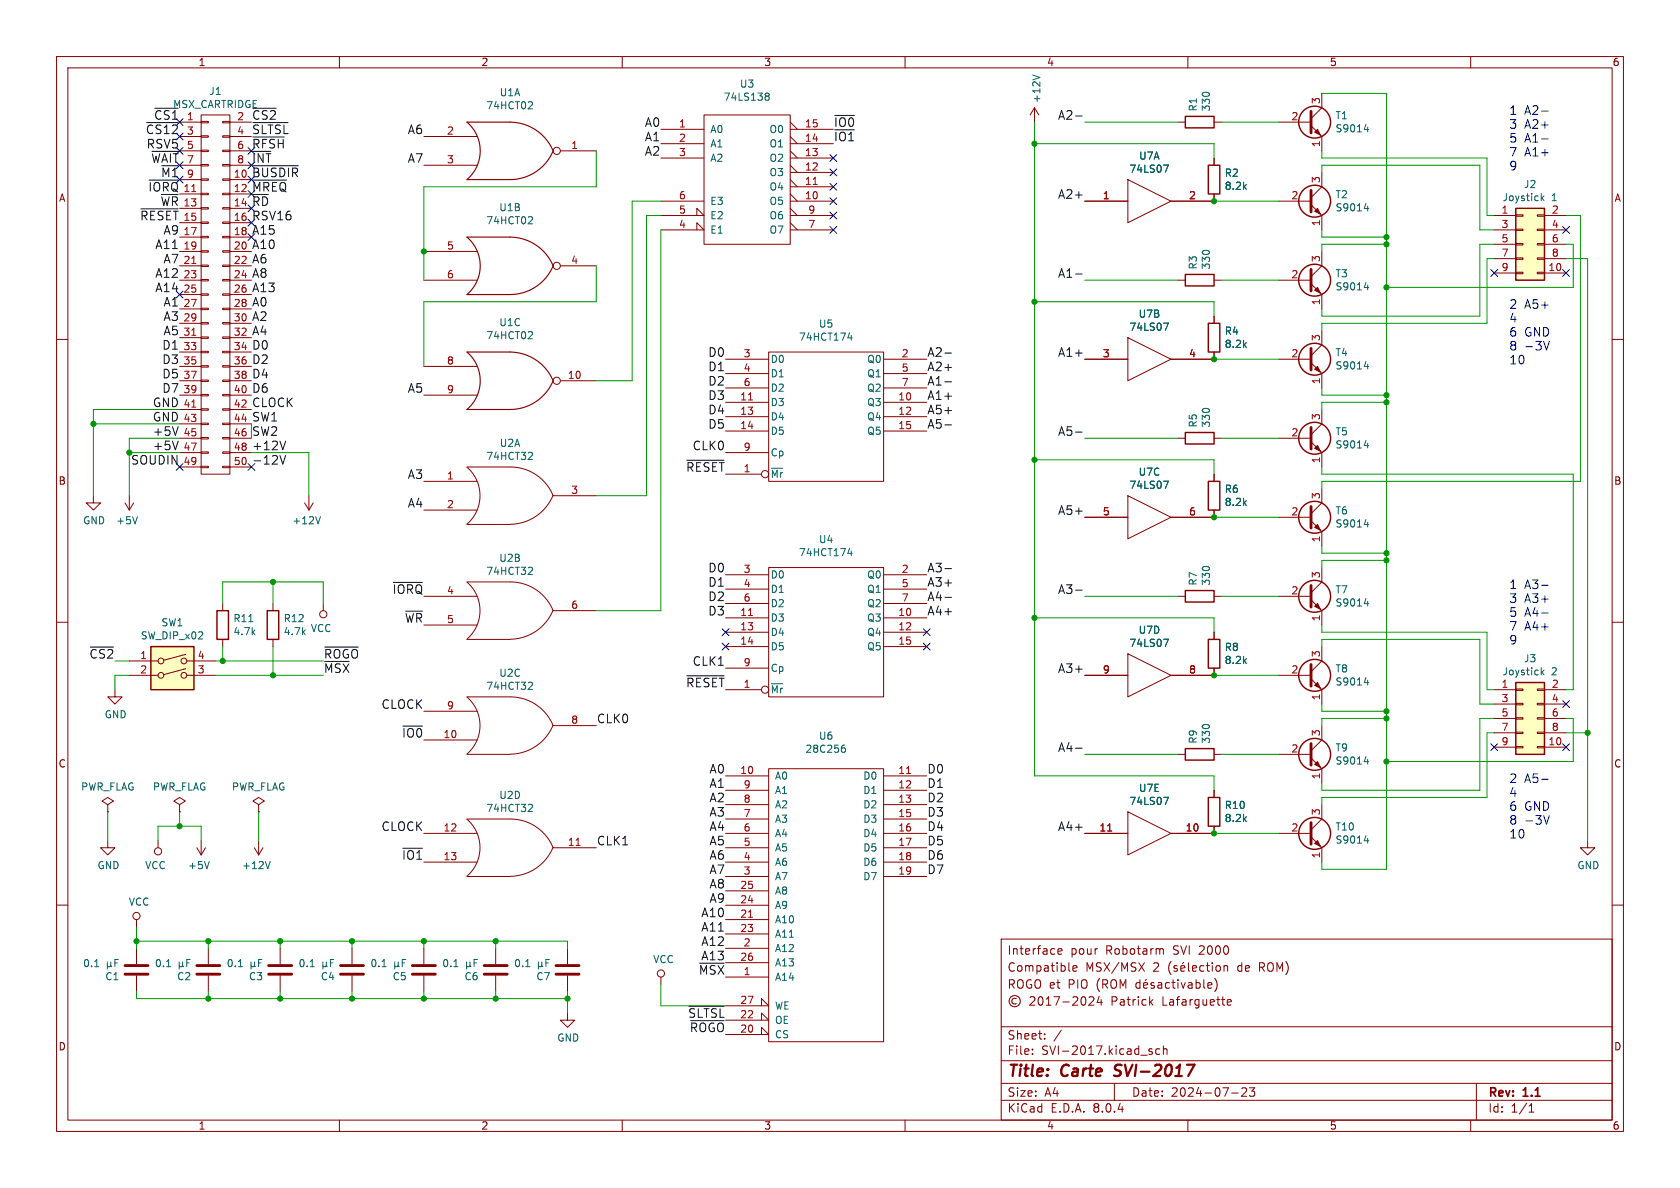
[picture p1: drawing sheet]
<svg xmlns="http://www.w3.org/2000/svg" width="297mm" height="210mm" viewBox="0 0 297 210" stroke-linecap="round" stroke-linejoin="round" font-family="sans-serif">
<g fill="none" stroke="#840000" stroke-width=".18">
<path d="M10 10h277v190h-277zM12 12h273v186h-273zM60 10v2M110 10v2M160 10v2M182.9 19.1l-.8 1.2M182.9 19.1v2.5M182.9 19.1l.7 1.2M210 10v2M233.7 16.5v2.6l-1.9 1.9M260 10v2M226.1 35.6h5.7"/>
<path d="M226.1 21.6h5.7M231.8 36.2l1.9 1.9v2.5M231.8 22.2l1.9 1.9v2.6M233.7 30.5v2.5l-1.9 1.9M10 60h2M214.6 55.9v1.3M285 60h2M74.9 64.8h9.4M74.9 69.9h9.4M99.1 67.3h6.3M214.6 62.2v1.3M10 110h2"/>
<path d="M39.4 106.7v1.3M39.4 113v1.3M48.3 106.7v1.3M48.3 113v1.3M57.1 106.7v1.3M214.6 111.8v1.2M214.6 118.1v1.3M285 110h2M226.1 133.4h5.7M231.8 134l1.9 1.9v2.5M233.7 128.3v2.5l-1.9 1.9M10 160h2"/>
<path d="M19 142.2l1.1-.6-1.1-.6-1 .6 1 .6v1.3M19 143.5h.1M19 148.6v1.3h1.3l-1.3 1.2-1.2-1.2h1.2M34.8 149.9l.8 1.2M35.6 148.6v2.5M36.3 149.9l-.7 1.2M45 149.9l.7 1.2M45.7 142.2l1-.6-1-.6-1 .6 1 .6v1.3M45.7 143.5h.1M45.7 148.6v2.5M46.5 149.9l-.8 1.2M226.1 147.3h5.7"/>
<path d="M231.8 148l1.9 1.9v2.5M233.7 142.2v2.6l-1.9 1.9M280.7 148.6v1.3h1.2l-1.2 1.2-1.3-1.2h1.3M285 160h2M62.2 167.6v2.8M62.2 172.5v2.8M74.9 167.6v2.8M74.9 172.5v2.8M87.6 167.6v2.8M87.6 172.5v2.8M100.3 179.1v1.2h1.3l-1.3 1.3-1.2-1.3h1.2M100.3 167.6v2.8"/>
<path d="M100.3 172.5v2.8M116.8 172.7v1.3M177 166h108v32h-108zM179.7 176.6a.52 .52 0 0 0-.8 .4 .52 .52 0 0 0 .8 .4M182.1 176.3l.6-.1 .2 .1 .1 .3-1 1.1h1M183.7 176.3l.2-.1a.81 .81 0 0 1 .6 .6 .81 .81 0 0 1-.3 .8l-.2 .1a.81 .81 0 0 1-.3-1.4zM185 177.7h.8M185 176.6l.4-.4v1.5M186.3 176.2h1l-.6 1.5M187 168.2l.7-.1v-.3l-.5-.1-.2 .2 .1 .7h.6M187.9 177.1h1.1M189.7 171.2l.7-.1-.1-.3-.4-.1-.2 .2v.7h.6"/>
<path d="M189.7 176.3l.5-.1 .3 .1v.3l-.9 1.1h.9M191.2 176.3l.3-.1a.81 .81 0 0 1 .5 .6 .81 .81 0 0 1-.3 .8l-.1 .1a.81 .81 0 0 1-.4-1.4zM192.5 176.3l.6-.1 .2 .1 .1 .3-.9 1.1h.9M194.3 176.1l-.3 1.1h.9M194.7 176.7v1M201.3 170.2l1 1.5M201.5 173.2v1.5M201.5 173.8l-.4-.1-.3 .3v.4l.2 .2h.5M202.2 174.2l.7-.1-.1-.3-.4-.1-.2 .2v.7h.6M202.3 170.2l-1 1.5M202.7 173.1l-.2 .2M203.4 177.1l.4 .6"/>
<path d="M203.8 176.7l-.6 .6M204 173.8l-.3-.1-.2 .2v.2l.5 .2v.3h-.5M204.7 173.8h.6l.1 .9M205.2 167.7l.4 .1 .1 .1v.8M205.4 174.1h-.5a.29 .29 0 0 0-.2 .3 .29 .29 0 0 0 .2 .3l.5-.1M206.7 173.8l-.4-.1-.3 .3v.4l.2 .2h.5M207 170a1.72 1.72 0 0 0 0 2.3M207.2 173.7h.5M207.4 173.2v1.3l.3 .2M208.1 170.8l-.4-.1-.2 .2 .1 .2 .5 .2v.3h-.6M208.2 173.2v.1M208.2 173.7v1"/>
<path d="M208.7 171.2l.8-.1-.1-.3-.4-.1-.3 .2 .1 .7h.6M208.8 173.7l.4 1 .3-1M209.2 170.1l-.2 .2M210.1 173.8h.6v.9M210.1 170.2v1.3l.2 .2M210.7 174.1h-.5a.29 .29 0 0 0-.2 .3 .29 .29 0 0 0 .2 .3l.5-.1M210.8 171.2l.7-.1v-.3l-.5-.1-.2 .2 .1 .7h.6M211.5 173.8l.4-.1 .3 .3v.4l-.2 .2h-.5M211.5 173.2v1.5M212.8 173.2v1.3l.2 .2M212.8 170.8l-.4-.1-.3 .3v.4l.1 .2h.6M213.2 170.7h.6"/>
<path d="M213.5 170.2v1.3l.3 .2M213.5 174.2l.7-.1v-.3l-.5-.1-.2 .2 .1 .7h.6M214.3 170.2v.1M214.3 170.7v1M214.7 173a1.72 1.72 0 0 1 0 2.3M215 170.8l.2-.1 .5 .1v.6l-.1 .2-.4 .1-.2-.1zM216.4 170.8l.2-.1 .4 .1v.9M216.4 170.7v1M217 177.2l.7-.1-.1-.3-.4-.1-.2 .2v.7h.6M222.7 171l.7-.1 .1-.2v-.4l-.3-.1h-.5v1.5M223 171l.5 .7M224.2 170.4a.5 .5 0 0 1 .5-.2 .5 .5 0 0 1 .4 .5v.5a.5 .5 0 0 1-.5 .5 .5 .5 0 0 1-.5-.5z"/>
<path d="M225.7 171.7v-1.5l.5 1.1 .5-1.1v1.5M227.3 170a1.72 1.72 0 0 1 0 2.3M60 198v2M110 198v2M160 198v2M177 194.5h108M177 191.5h108M177 187.5h108M177 181.5h108M182.5 186.3v.1M182.5 185.5v.1M184.7 183.6v.1"/>
<path d="M184.7 182.8v.1M187.6 182.1l-1.3 2M197 191.5v3M203.2 185.8l.5 .2v.1v.2l-.5 .1M203.2 185.5h.5M205 185.5l-.4-.1-.3 .3v.4l.2 .2h.5M205.7 185.5l.2-.1 .3 .1 .1 .9M205.7 184.9v1.5M210 198v2M217.7 193.2h1.2M219.5 192.4l.6-.1 .2 .1 .1 .3-.9 1.1h.9M220.9 192.3h.9l-.5 .6 .4 .1v.7l-.2 .1h-.4l-.2-.1"/>
<path d="M260 198v2M261 191.5v6.5M270.3 196.6h.9M270.3 195.5l.4-.4v1.5"/>
<circle cx="98.4" cy="67.3" r=".63"/>
<circle cx="57.1" cy="108.6" r=".63"/>
<circle cx="116.8" cy="172.1" r=".63"/>
<circle cx="179.4" cy="177" r="1"/>
</g>
<path d="M196.9 190.1l.3 .1M197.2 188.4l-.1 .4 .1 .2M209.8 188.2h1.4l-1.1 2" fill="none" stroke="#840000" stroke-width=".4"/>
<path d="M82.5 62.2h7.7a8.3 8.3 0 0 1 7.6 5.1 8.3 8.3 0 0 1-7.6 5.1h-7.7a6.7 6.7 0 0 0 0-10.2z" fill="none" stroke="#840000" stroke-width=".2"/>
<g fill="none" stroke="#006464" stroke-width=".18">
<path d="M182.6 13.3l1.2 .4M241.2 36.9h.8M241.2 22.9h.8M241.8 22.5v.8M241.8 36.4v.9M93.9 58.6l.2 .3v.3l-.8 .7h.8M44 109.9h.7M241.2 134.6h.8M241.8 134.2v.9M37 152.3l-.4 1.3M47.8 152.3l-.5 1.3M241.2 148.6h.8"/>
<path d="M241.8 148.2v.8M54.8 170.9h.8M57.1 170.7l.2 .2h.2l.2-.2M57.1 170v1.3M57.7 170.7l.2 .2M57.7 170v.7M58.4 170.2h.4M59 169.6h-.6v1.3M67.5 170.9h.8M69.8 170.7l.2 .2h.2l.2-.2M69.8 170v1.3M70.4 170.7l.2 .2"/>
<path d="M70.4 170v.7M71.1 170.2h.4M71.7 169.6h-.6v1.3M80.2 170.9h.8M82.5 170.7l.2 .2h.2l.2-.2M82.5 170v1.3M83.1 170.7l.2 .2M83.1 170v.7M83.8 170.2h.4M84.4 169.6h-.6v1.3M92.9 170.9h.8M95.2 170.7l.2 .2h.2l.2-.2"/>
<path d="M95.2 170v1.3M95.8 170.7l.2 .2M95.8 170v.7M96.5 170.2h.4M97.1 169.6h-.6v1.3"/>
</g>
<g fill="none" stroke="#840000" stroke-width=".25">
<path d="M213.6 57.2h2v5h-2zM38.4 108h2v5h-2zM47.2 108h2.1v5h-2.1zM213.6 113h2v5.1h-2z"/>
<circle cx="232.4" cy="21.6" r="2.82"/>
<circle cx="232.4" cy="35.6" r="2.82"/>
<circle cx="232.4" cy="133.3" r="2.82"/>
<circle cx="232.4" cy="147.3" r="2.82"/>
</g>
<path d="M231.8 19.7v3.8M231.8 33.7v3.8M231.8 131.4v3.9M231.8 145.4v3.8M60.2 170.7h4.1M60.2 172.2h4.1M72.9 170.7h4.1M72.9 172.2h4.1M85.6 170.7h4.1M85.6 172.2h4.1M98.3 170.7h4.1M98.3 172.2h4.1" fill="none" stroke="#840000" stroke-width=".51"/>
<g fill="#840000" stroke="#840000" stroke-width=".18">
<path d="M232.4 37.3l.5-.5 .5 1z"/>
<path d="M232.4 23.4l.5-.5 .5 1z"/>
<path d="M232.4 135.1l.5-.5 .5 1z"/>
<path d="M232.4 149.1l.5-.5 .5 1z"/>
</g>
<path d="M268 36.8h5v12.7h-5z" fill="#ffffc2"/>
<g fill="none" stroke="#840000" stroke-width=".18">
<path d="M31.7 21.6h3.9M31.7 31.8h3.9M31.7 34.3h3.9M31.7 36.8h3.9M31.7 39.4h3.9M31.7 24.1h3.9M31.7 26.7h3.9M31.7 29.2h3.9M35.6 39.2h1.2v.3h-1.2zM35.6 36.7h1.2v.3h-1.2zM35.6 34.2h1.2v.2h-1.2zM35.6 31.6h1.2v.3h-1.2z"/>
<path d="M35.6 29.1h1.2v.2h-1.2zM35.6 26.5h1.2v.3h-1.2zM35.6 24h1.2v.3h-1.2zM35.6 21.5h1.2v.2h-1.2zM35.6 20.3h5v63.5h-5zM39.4 39.2h1.2v.3h-1.2zM39.4 36.7h1.2v.3h-1.2zM39.4 34.2h1.2v.2h-1.2zM39.4 31.6h1.2v.3h-1.2zM39.4 29.1h1.2v.2h-1.2zM39.4 26.5h1.2v.3h-1.2zM39.4 24h1.2v.3h-1.2z"/>
<path d="M39.4 21.5h1.2v.2h-1.2zM40.6 21.6h3.8M40.6 31.8h3.8M40.6 34.3h3.8M40.6 36.8h3.8M40.6 39.4h3.8M40.6 24.1h3.8M40.6 26.7h3.8M40.6 29.2h3.8M116.8 38.1h7.7l-1.3-1.3v1.3M116.8 22.9h7.7M116.8 35.6h7.7"/>
<path d="M116.8 27.9h7.7M116.8 25.4h7.7M124.5 20.3h15.2v22.9h-15.2zM139.7 38.1h7.6M139.7 22.9h7.6M139.7 35.6h7.6M139.7 34.3l1.3 1.3M139.7 33h7.6M139.7 31.8l1.3 1.2M139.7 30.5h7.6M139.7 29.2l1.3 1.3M139.7 27.9h7.6"/>
<path d="M139.7 26.7l1.3 1.2M139.7 25.4h7.6M139.7 24.1l1.3 1.3M139.7 21.6l1.3 1.3M139.7 39.4l1.3 1.2M139.7 36.8l1.3 1.3M264.2 38.1h3.8M268 38h1.2v.2h-1.2zM271.8 38h1.2v.2h-1.2zM273 38.1h3.9M31.7 41.9h3.9M31.7 44.5h3.9"/>
<path d="M31.7 47h3.9M31.7 49.5h3.9M31.7 52.1h3.9M31.7 54.6h3.9M31.7 57.2h3.9M31.7 59.7h3.9M35.6 59.6h1.2v.2h-1.2zM35.6 57h1.2v.3h-1.2zM35.6 54.5h1.2v.2h-1.2zM35.6 51.9h1.2v.3h-1.2zM35.6 49.4h1.2v.3h-1.2zM35.6 46.9h1.2v.2h-1.2z"/>
<path d="M35.6 44.3h1.2v.3h-1.2zM35.6 41.8h1.2v.2h-1.2zM39.4 59.6h1.2v.2h-1.2zM39.4 57h1.2v.3h-1.2zM39.4 54.5h1.2v.2h-1.2zM39.4 51.9h1.2v.3h-1.2zM39.4 49.4h1.2v.3h-1.2zM39.4 46.9h1.2v.2h-1.2zM39.4 44.3h1.2v.3h-1.2zM39.4 41.8h1.2v.2h-1.2zM40.6 41.9h3.8M40.6 44.5h3.8"/>
<path d="M40.6 47h3.8M40.6 49.5h3.8M40.6 52.1h3.8M40.6 54.6h3.8M40.6 57.2h3.8M40.6 59.7h3.8M116.8 40.6h7.7l-1.3-1.2v1.2M139.7 40.6h7.6M233.7 58.4v2.6l-1.9 1.9M264.2 48.3h3.8M264.2 40.6h3.8M264.2 43.2h3.8"/>
<path d="M264.2 45.7h3.8M268 48.1h1.2v.3h-1.2zM268 45.6h1.2v.2h-1.2zM268 43.1h1.2v.2h-1.2zM268 40.5h1.2v.3h-1.2zM271.8 48.1h1.2v.3h-1.2zM271.8 45.6h1.2v.2h-1.2zM271.8 43.1h1.2v.2h-1.2zM271.8 40.5h1.2v.3h-1.2zM273 48.3h3.9M273 40.6h3.9M273 43.2h3.9"/>
<path d="M273 45.7h3.9M31.7 62.2h3.9M31.7 64.8h3.9M31.7 67.3h3.9M31.7 69.9h3.9M31.7 72.4h3.9M31.7 74.9h3.9M31.7 77.5h3.9M35.6 79.9h1.2v.2h-1.2zM35.6 77.3h1.2v.3h-1.2zM35.6 74.8h1.2v.3h-1.2zM35.6 72.3h1.2v.2h-1.2z"/>
<path d="M35.6 69.7h1.2v.3h-1.2zM35.6 67.2h1.2v.2h-1.2zM35.6 64.6h1.2v.3h-1.2zM35.6 62.1h1.2v.3h-1.2zM39.4 79.9h1.2v.2h-1.2zM39.4 77.3h1.2v.3h-1.2zM39.4 74.8h1.2v.3h-1.2zM39.4 72.3h1.2v.2h-1.2zM39.4 69.7h1.2v.3h-1.2zM39.4 67.2h1.2v.2h-1.2zM39.4 64.6h1.2v.3h-1.2zM39.4 62.1h1.2v.3h-1.2z"/>
<path d="M40.6 62.2h3.8M40.6 64.8h3.8M40.6 67.3h3.8M40.6 69.9h3.8M40.6 72.4h3.8M40.6 74.9h3.8M40.6 77.5h3.8M128.3 71.1h7.6M128.3 73.7h7.6M128.3 76.2h7.6M128.3 63.5h7.6M128.3 66h7.6"/>
<path d="M128.3 68.6h7.6M135.9 62.2h20.3v22.9h-20.3zM156.2 71.1h7.6M156.2 73.7h7.6M156.2 76.2h7.6M156.2 63.5h7.6M156.2 66h7.6M156.2 68.6h7.6M226.1 63.5h5.7M226.1 77.5h5.7M231.8 78.1l1.9 1.9v2.6M231.8 64.1l1.9 1.9v2.6"/>
<path d="M233.7 72.4v2.5l-1.9 1.9M31.7 80h3.9M31.7 82.6h3.9M35.6 82.4h1.2v.3h-1.2zM39.4 82.4h1.2v.3h-1.2zM40.6 80h3.8M40.6 82.6h3.8M128.3 83.8h6.3M128.3 80h7.6M191.8 91.4h7.6M199.4 87.6l7.6 3.8-7.6 3.9zM207 91.4h7.6"/>
<path d="M226.1 91.4h5.7M231.8 92.1l1.9 1.9v2.5M233.7 86.4v2.5l-1.9 1.9M128.3 109.2h7.6M128.3 111.8h7.6M128.3 114.3h7.6M128.3 101.6h7.6M128.3 104.1h7.6M128.3 106.7h7.6M128.3 118.1h7.6M135.9 100.3h20.3v22.9h-20.3zM156.2 109.2h7.6"/>
<path d="M156.2 111.8h7.6M156.2 114.3h7.6M156.2 101.6h7.6M156.2 104.1h7.6M156.2 106.7h7.6M208.3 105.4h1.2M214.6 105.4h1.3M226.1 105.4h5.7M226.1 119.4h5.7M231.8 106l1.9 2v2.5M233.7 100.3v2.6l-1.9 1.9M233.7 114.3v2.5l-1.9 1.9"/>
<path d="M128.3 121.9h6.3M231.8 120l1.9 1.9v2.6M49.5 167.6v2.8M49.5 172.5v2.8"/>
<circle cx="135.3" cy="83.8" r=".63"/>
<circle cx="135.3" cy="121.9" r=".63"/>
</g>
<g fill="none" stroke="#840000" stroke-width=".25">
<path d="M268 36.8h5v12.7h-5zM209.5 104.4h5.1v2h-5.1z"/>
<circle cx="232.4" cy="77.5" r="2.82"/>
<circle cx="232.4" cy="63.5" r="2.82"/>
<circle cx="232.4" cy="91.4" r="2.82"/>
<circle cx="232.4" cy="105.4" r="2.82"/>
<circle cx="232.4" cy="119.4" r="2.82"/>
</g>
<g fill="none" stroke="#006464" stroke-width=".18">
<path d="M135.4 16.9l.1 .1M135.4 16.5h.3l.2 .1 .1 .2-.3 .2M135.5 17h.2M135.5 17l-.1 .1M135.7 17l.3 .2-.1 .4-.2 .1h-.3M272.5 34.2v1.3M272.6 35l.4 .5M273 34.6l-.5 .5M149.9 59.7h.8M150.5 59.3v.8M241.2 78.8h.8M241.2 64.8h.8"/>
<path d="M241.8 64.4v.8M241.8 78.3v.9M136.4 82.8h2M149.9 97.8h.8M150.5 97.4v.8M205.7 85.1h.9l-.6 1.2M241.2 92.7h.8M241.8 92.3v.9M241.2 106.7h.8M241.8 106.3v.8M136.4 120.9h2M241.2 120.7h.8"/>
<path d="M241.8 120.3v.8M42.1 170.9h.8M44.4 170.7l.2 .2h.2l.2-.2M44.4 170v1.3M45 170.7l.2 .2M45 170v.7M45.7 170.2h.4M46.3 169.6h-.6v1.3"/>
</g>
<path d="M143.8 32.6h.7M33.9 46.6h.7M33.9 59.3h.7M33.9 72h.7M132.3 70.7h.7M132.3 108.8h.7" fill="none" stroke="#a90000" stroke-width=".18"/>
<path d="M231.8 75.6v3.8M231.8 61.6v3.8M231.8 89.5v3.8M231.8 117.5v3.8M231.8 103.5v3.8M47.5 170.7h4.1M47.5 172.2h4.1" fill="none" stroke="#840000" stroke-width=".51"/>
<g fill="#840000" stroke="#840000" stroke-width=".18">
<path d="M232.4 93.2l.5-.5 .5 1z"/>
<path d="M232.4 79.2l.5-.5 .5 1.1z"/>
<path d="M232.4 121.2l.5-.5 .5 1z"/>
<path d="M232.4 107.2l.5-.5 .5 1z"/>
<path d="M232.4 65.3l.5-.5 .5 1z"/>
</g>
<path d="M268 120.7h5v12.7h-5z" fill="#ffffc2"/>
<g fill="none" stroke="#840000" stroke-width=".18">
<path d="M74.9 24.1h9.4M74.9 29.2h9.4M99.1 26.7h6.3M191.8 35.6h7.6M199.4 31.8l7.6 3.8-7.6 3.8zM208.3 21.6h1.2M214.6 27.9v1.3M214.6 34.3v1.3h-7.6M214.6 21.6h1.3M74.9 49.5h9.4M74.9 44.5h9.4M99.1 47h6.3"/>
<path d="M199.4 59.7l7.6 3.8-7.6 3.8zM208.3 49.5h1.2M214.6 49.5h1.3M226.1 49.5h5.7M231.8 50.2l1.9 1.9v2.5M233.7 44.5v2.5l-1.9 1.9M191.8 63.5h7.6M207 63.5h7.6M16.5 87.6v1.3h1.3l-1.3 1.3-1.3-1.3h1.3M22.1 88.9l.8 1.3M22.9 87.6v2.6M23.6 88.9l-.7 1.3"/>
<path d="M53.8 88.9l.8 1.3M54.6 87.6v2.6M55.4 88.9l-.8 1.3M74.9 85.1h9.4M74.9 90.2h9.4M82.5 92.7h7.7M90.2 82.6h-7.6a6.7 6.7 0 0 1-.1 10.1M90.2 82.5a8.2 8.2 0 0 1 7.6 5.1h7.6M97.8 87.6a8.3 8.3 0 0 1-7.6 5.1M74.9 105.4h9.4M74.9 110.5h9.4M90.2 102.9h-7.6a6.7 6.7 0 0 1-.1 10.1"/>
<path d="M90.2 102.9a8.2 8.2 0 0 1 7.6 5.1h7.6M97.8 107.9a8.3 8.3 0 0 1-7.6 5.1h-7.7M191.8 119.4h7.6M199.4 115.6l7.6 3.8-7.6 3.8zM207 119.4h7.6M20.3 121.9v1.3h1.3l-1.3 1.3-1.3-1.3h1.3M74.9 130.8h9.4M74.9 125.7h9.4M82.5 123.2h7.7M82.6 123.2a6.7 6.7 0 0 1-.1 10.1M90.2 123.2a8.2 8.2 0 0 1 7.6 5.1h7.6M97.8 128.2a8.3 8.3 0 0 1-7.6 5.1l-7.7 .1"/>
<path d="M128.3 137.2h7.6M128.3 139.7h7.6M135.9 135.9h20.3v48.3h-20.3zM156.2 137.2h7.6M156.2 139.7h7.6M208.3 133.4h1.2M214.6 139.7v1.3M214.6 133.4h1.3M264.2 121.9h3.8M264.2 132.1h3.8M264.2 124.5h3.8M264.2 127h3.8"/>
<path d="M264.2 129.5h3.8M268 132h1.2v.2h-1.2zM268 129.4h1.2v.3h-1.2zM268 126.9h1.2v.2h-1.2zM268 124.3h1.2v.3h-1.2zM268 121.8h1.2v.2h-1.2zM271.8 132h1.2v.2h-1.2zM271.8 129.4h1.2v.3h-1.2zM271.8 126.9h1.2v.2h-1.2zM271.8 124.3h1.2v.3h-1.2zM271.8 121.8h1.2v.2h-1.2zM273 121.9h3.9"/>
<path d="M273 132.1h3.9M273 124.5h3.9M273 127h3.9M273 129.5h3.9M74.9 147.3h9.4M74.9 152.4h9.4M82.5 154.9h7.7M90.2 144.8h-7.6a6.7 6.7 0 0 1-.1 10.1M90.2 144.8a8.2 8.2 0 0 1 7.6 5.1h7.6M97.8 149.8a8.3 8.3 0 0 1-7.6 5.1M128.3 147.3h7.6M128.3 154.9h7.6"/>
<path d="M128.3 144.8h7.6M128.3 149.9h7.6M128.3 152.4h7.6M128.3 142.2h7.6M128.3 157.5h7.6M156.2 147.3h7.6M156.2 154.9h7.6M156.2 144.8h7.6M156.2 149.9h7.6M156.2 152.4h7.6M156.2 142.2h7.6M191.8 147.3h7.6"/>
<path d="M199.4 143.5l7.6 3.8-7.6 3.8zM214.6 146.1v1.2h-7.6M24.1 162.6v1.2M24.1 167.6v2.8M24.1 172.5v2.8M36.8 167.6v2.8M36.8 172.5v2.8M128.3 177.8h7.6l-1.3-1.3v1.3M128.3 172.7h7.6M128.3 167.6h7.6M128.3 162.6h7.6M128.3 165.1h7.6"/>
<path d="M128.3 160h7.6M128.3 170.2h7.6M128.3 182.9h7.6l-1.3-1.3v1.3M128.3 180.3h7.6l-1.3-1.2v1.2"/>
<circle cx="98.4" cy="26.7" r=".63"/>
<circle cx="98.4" cy="47" r=".63"/>
<circle cx="24.1" cy="161.9" r=".63"/>
</g>
<g fill="none" stroke="#840000" stroke-width=".25">
<path d="M209.5 20.6h5.1v2h-5.1zM213.6 29.2h2v5.1h-2zM209.5 48.5h5.1v2h-5.1zM209.5 132.3h5.1v2.1h-5.1zM268 120.7h5v12.7h-5zM213.6 141h2v5.1h-2z"/>
<circle cx="232.4" cy="49.5" r="2.82"/>
</g>
<g fill="none" stroke="#006464" stroke-width=".18">
<path d="M93.9 18l.2 .2v.3l-.8 .7h.8M93.9 38.3l.2 .2v.3l-.8 .8h.8M205.7 29.2h.9l-.6 1.2M205.7 57.1h.9l-.6 1.3M241.2 50.8h.8M241.8 50.4v.9M93.9 80l.2 .2v.3l-.8 .7h.8M24.3 91.3l-.4 1.3M56.6 91.3l-.4 1.3M93.9 100.3l.2 .2v.3l-.8 .7h.8M205.7 113h.9l-.6 1.3M272.5 118v1.3"/>
<path d="M272.6 118.8l.4 .5M273 118.5l-.5 .4M93.9 120.6l.2 .2v.3l-.8 .8h.8M149 132.2l.3 .1 .2 .1-.1 .5-.4 .1M149.3 131.7l-.3 .1M93.9 142.2l.2 .2v.3l-.8 .8h.8M205.7 140.9h.9l-.6 1.3M16.7 170.9h.8M19 170.7l.2 .2h.2l.2-.2M19 170v1.3M19.6 170.7l.2 .2M19.6 170v.7"/>
<path d="M20.3 170.2h.4M20.9 169.6h-.6v1.3M29.4 170.9h.8M31.7 170.7l.2 .2h.2l.2-.2M31.7 170v1.3M32.3 170.7l.2 .2M32.3 170v.7M33 170.2h.4M33.6 169.6h-.6v1.3"/>
</g>
<path d="M160.3 136.7h.7M101.8 149.4h.8M195.8 146.9h.7M132.3 162.1h.7" fill="none" stroke="#a90000" stroke-width=".18"/>
<path d="M82.5 21.6h7.7a8.3 8.3 0 0 1 7.6 5.1 8.3 8.3 0 0 1-7.6 5.1h-7.7a6.7 6.7 0 0 0 0-10.2zM82.5 41.9h7.7a8.3 8.3 0 0 1 7.6 5.1 8.3 8.3 0 0 1-7.6 5.1h-7.7a6.7 6.7 0 0 0 0-10.2z" fill="none" stroke="#840000" stroke-width=".2"/>
<path d="M231.8 47.6v3.8M22.1 170.7h4.1M22.1 172.2h4.1M34.8 170.7h4.1M34.8 172.2h4.1" fill="none" stroke="#840000" stroke-width=".51"/>
<path d="M232.4 51.3l.5-.5 .5 1z" fill="#840000" stroke="#840000" stroke-width=".18"/>
<path d="M26.7 114.3h7.6v7.6h-7.6z" fill="#ffffc2"/>
<g fill="none" stroke="#840000" stroke-width=".18">
<path d="M191.8 35.6h7.6M214.6 27.9v1.3M214.6 34.3v1.3h-7.6M214.6 55.9v1.3M191.8 63.5h7.6M208.3 77.5h1.2M214.6 77.5h1.3M214.6 62.2v1.3h-7.6M191.8 91.4h7.6M214.6 83.8v1.3M214.6 90.2v1.2h-7.6M22.9 116.8h5"/>
<path d="M22.9 119.4h5M32.8 118.2l-3.8 1.1M32.8 115.7l-3.8 1M33 116.8h5.1M33 119.4h5.1M191.8 119.4h7.6M214.6 118.1v1.3h-7.6M214.6 111.8v1.2M214.6 139.7v1.3M27.9 148.6v1.3M31.7 142.2l1.1-.6-1.1-.6-1 .6 1 .6v1.3M31.7 143.5h.1"/>
<path d="M191.8 147.3h7.6M214.6 146.1v1.2h-7.6"/>
<circle cx="28.4" cy="119.4" r=".51"/>
<circle cx="28.4" cy="116.8" r=".51"/>
<circle cx="32.5" cy="119.4" r=".51"/>
<circle cx="32.5" cy="116.8" r=".51"/>
<circle cx="27.9" cy="150.5" r=".63"/>
</g>
<path d="M209.5 76.5h5.1v2h-5.1zM213.6 85.1h2v5.1h-2zM26.7 114.3h7.6v7.6h-7.6z" fill="none" stroke="#840000" stroke-width=".25"/>
<g fill="none" stroke="#0f0f0f" stroke-width=".18">
<path d="M27.4 19.1h4.1M44.7 19.1h4.1M24.9 36.9h6.6M25.9 21.7h5.6M26.4 31.8h5.1M26.9 26.8h4.6M44.7 21.7h6.2M44.7 24.2h5.6M44.7 31.8h5.9M44.7 29.3h8M147.6 20.4h3.4M147.6 22.9h3.4"/>
<path d="M190.1 20.5h1.2M190.1 48.4h1.2M31.5 75.4l-.5 1.6M31.5 78l-.5 1.5M50.5 78l-.5 1.5M167.1 62.4h1.1M167.1 75.1h1.1M167.1 67.5h1.1M190.1 76.4h1.2M49.5 80.5l.5 1.5 .5-1.5M121.4 81.4h6.6M15.9 114.4h4.2"/>
<path d="M57.4 114.4h5.9M57.4 116.9h4.3M69.5 103h5.2M121.4 119.5h6.6M167.1 100.5h1.1M167.1 105.6h1.1M190.1 104.3h1.2M71.2 128.4h3.5M190.1 132.3h1.2M71.2 149.9h3.5M121.8 177.9h6.2M123.7 170.3h4.3"/>
<path d="M122.1 180.4h5.9"/>
</g>
<path d="M272.5 19.6h1.2M272.5 24.5h1.2M273.9 60.3l-.5 1.6M272.5 103.5h1.2M272.5 108.4h1.2M272.5 137.8h1.2M273.9 144.2l-.5 1.5" fill="none" stroke="#0000c2" stroke-width=".18"/>
<g fill="none" stroke="#009600" stroke-width=".18">
<path d="M233.7 16.5h11.4v137.2h-11.4v-1.3M105.4 26.7v6.3h-30.5v16.5M116.8 38.1h-2.5v49.5h-8.9M116.8 35.6h-5v31.7h-6.4M182.9 25.4h31.7v2.5M182.9 21.6v115.6h31.7v2.5M191.8 21.6h16.5M214.6 35.6h11.5M215.9 21.6h10.2M233.7 26.7v1.2h29.2v10.2h1.3M233.7 30.5v-1.3h27.9v11.4h2.6M276.9 38.1h2.5v47h-45.7v1.3"/>
<path d="M105.4 47v6.3h-30.5v11.5M116.8 40.6v67.4h-11.4M182.9 53.3h31.7v2.6M191.8 49.5h16.5M215.9 49.5h10.2M233.7 40.6v1.3h11.4M245.1 43.2h-11.4v1.3M264.2 43.2h-2.6v12.7h-27.9v-1.3M264.2 45.7h-1.3v11.5h-29.2v1.2M276.9 45.7h3.8v102.9M276.9 43.2h1.2v7.6h-33M16.5 74.9h15.2"/>
<path d="M31.7 77.5h-8.8v10.1M31.7 72.4h-15.2v15.2M191.8 77.5h16.5M214.6 63.5h11.5M215.9 77.5h10.2M233.7 68.6v1.3h11.4M245.1 71.1h-11.4v1.3M22.9 80h8.8M44.4 80h10.2v7.6M182.9 81.3h31.7v2.5M214.6 91.4h11.5M233.7 82.6v1.2h44.4v38.1h-1.2"/>
<path d="M233.7 96.5v1.3h11.4M245.1 99.1h-11.4v1.2M22.9 119.4h-2.6v2.5M38.1 119.4h19M38.1 116.8h19M39.4 106.7v-3.8h17.7v3.8M39.4 114.3v2.5M48.3 102.9v3.8M48.3 114.3v5.1M182.9 109.2h31.7v2.6M191.8 105.4h16.5M214.6 119.4h11.5"/>
<path d="M215.9 105.4h10.2M233.7 114.3v-1.3h27.9v11.5h2.6M233.7 110.5v1.3h29.2v10.1h1.3M191.8 133.4h16.5M215.9 133.4h10.2M233.7 124.5v1.2h11.4M245.1 127h-11.4v1.3M264.2 127h-2.6v12.7h-27.9v-1.3M264.2 129.5h-1.3v11.5h-29.2v1.2M276.9 127h1.2v7.6h-33M276.9 129.5h3.8M19 143.5v5.1"/>
<path d="M27.9 148.6v-2.5h7.7v2.5M31.7 143.5v2.6M45.7 143.5v5.1M214.6 147.3h11.5M24.1 175.3v1.2h76.2M24.1 163.8v3.8M24.1 166.4h76.2v1.2M36.8 166.4v1.2M36.8 175.3v1.2M49.5 166.4v1.2M49.5 175.3v1.2M62.2 166.4v1.2"/>
<path d="M62.2 175.3v1.2M74.9 166.4v1.2M74.9 175.3v1.2M87.6 166.4v1.2M87.6 175.3v1.2M100.3 175.3v3.8M116.8 174v3.8h11.5"/>
</g>
<g fill="none" stroke="#000084" stroke-width=".18">
<path d="M31.1 26.1l1.3 1.2M32.4 26.1l-1.3 1.2M43.8 38.8l1.3 1.2M45.1 38.8l-1.3 1.2M146.7 29.9l1.2 1.2M146.7 37.5l1.2 1.2M146.7 32.4l1.2 1.2M146.7 35l1.2 1.2M146.7 27.3l1.2 1.2M147.9 29.9l-1.2 1.2M147.9 37.5l-1.2 1.2M147.9 32.4l-1.2 1.2"/>
<path d="M147.9 35l-1.2 1.2M147.9 27.3l-1.2 1.2M31.1 51.5l1.3 1.2M32.4 51.5l-1.3 1.2M43.8 41.3l1.3 1.2M45.1 41.3l-1.3 1.2M146.7 40l1.2 1.2M147.9 40l-1.2 1.2M263.6 47.7l1.2 1.2M264.8 47.7l-1.2 1.2M276.3 40l1.2 1.2M276.3 47.7l1.2 1.2"/>
<path d="M277.5 40l-1.2 1.2M277.5 47.7l-1.2 1.2M31.1 81.9l1.3 1.3M32.4 81.9l-1.3 1.3M43.8 81.9l1.3 1.3M45.1 81.9l-1.3 1.3M127.7 113.7l1.2 1.2M127.7 111.2l1.2 1.2M128.9 113.7l-1.2 1.2M128.9 111.2l-1.2 1.2M163.2 111.2l1.2 1.2M163.2 113.7l1.2 1.2"/>
<path d="M164.4 111.2l-1.2 1.2M164.4 113.7l-1.2 1.2M263.6 131.5l1.2 1.2M264.8 131.5l-1.2 1.2M276.3 131.5l1.2 1.2M276.3 123.9l1.2 1.2M277.5 131.5l-1.2 1.2M277.5 123.9l-1.2 1.2"/>
</g>
<path d="M205.7 29.2h.9l-.6 1.2M205.7 57.1h.9l-.6 1.3M205.7 85.1h.9l-.6 1.2M205.7 113h.9l-.6 1.3M205.7 140.9h.9l-.6 1.3" fill="none" stroke="#006464" stroke-width=".18"/>
<path d="M195.8 146.9h.7" fill="none" stroke="#a90000" stroke-width=".18"/>
<g fill="#009600" stroke="#009600" stroke-width=".18">
<circle cx="182.9" cy="53.3" r=".46"/>
<circle cx="182.9" cy="25.4" r=".46"/>
<circle cx="214.6" cy="35.6" r=".46"/>
<circle cx="182.9" cy="81.3" r=".46"/>
<circle cx="100.3" cy="176.5" r=".46"/>
<circle cx="74.9" cy="44.5" r=".46"/>
<circle cx="48.3" cy="102.9" r=".46"/>
<circle cx="280.7" cy="129.5" r=".46"/>
<circle cx="245.1" cy="127" r=".46"/>
<circle cx="245.1" cy="134.6" r=".46"/>
<circle cx="214.6" cy="119.4" r=".46"/>
<circle cx="214.6" cy="147.3" r=".46"/>
<circle cx="182.9" cy="109.2" r=".46"/>
<circle cx="214.6" cy="91.4" r=".46"/>
<circle cx="245.1" cy="50.8" r=".46"/>
<circle cx="245.1" cy="43.2" r=".46"/>
<circle cx="245.1" cy="41.9" r=".46"/>
<circle cx="214.6" cy="63.5" r=".46"/>
<circle cx="245.1" cy="69.9" r=".46"/>
<circle cx="245.1" cy="71.1" r=".46"/>
<circle cx="245.1" cy="125.7" r=".46"/>
<circle cx="245.1" cy="99.1" r=".46"/>
<circle cx="245.1" cy="97.8" r=".46"/>
<circle cx="74.9" cy="166.4" r=".46"/>
<circle cx="74.9" cy="176.5" r=".46"/>
<circle cx="49.5" cy="166.4" r=".46"/>
<circle cx="48.3" cy="119.4" r=".46"/>
<circle cx="87.6" cy="176.5" r=".46"/>
<circle cx="87.6" cy="166.4" r=".46"/>
<circle cx="39.4" cy="116.8" r=".46"/>
<circle cx="31.7" cy="146.1" r=".46"/>
<circle cx="22.9" cy="80" r=".46"/>
<circle cx="16.5" cy="74.9" r=".46"/>
<circle cx="62.2" cy="176.5" r=".46"/>
<circle cx="62.2" cy="166.4" r=".46"/>
<circle cx="36.8" cy="166.4" r=".46"/>
<circle cx="24.1" cy="166.4" r=".46"/>
<circle cx="49.5" cy="176.5" r=".46"/>
<circle cx="36.8" cy="176.5" r=".46"/>
</g>
<g font-size="2.8" fill="#840000">
<text x="178" y="190.9">Title:</text>
<text x="187.7" y="190.9">Carte</text>
<text x="197.9" y="190.9">SVI-2017</text>
</g>
<g font-size="2.1" fill="#000084">
<text x="25.7" y="23.8">~{CS12}</text>
<text x="27.2" y="21.3">~{CS1}</text>
<text x="26.7" y="28.9">~{WAIT}</text>
<text x="44.4" y="28.9">~{INT}</text>
<text x="44.4" y="26.4">~{RFSH}</text>
<text x="28.4" y="31.4">~{M1}</text>
<text x="44.4" y="31.4">~{BUSDIR}</text>
<text x="44.4" y="34">~{MREQ}</text>
<text x="44.4" y="36.5">~{RD}</text>
</g>
<g font-size="2.1" fill="#0f0f0f">
<text x="44.4" y="21.3">~{CS2}</text>
<text x="44.4" y="23.8">~{SLTSL}</text>
<text x="72" y="23.8">A6</text>
<text x="113.9" y="22.5">A0</text>
<text x="147.3" y="22.5">~{IO0}</text>
<text x="187" y="21.3">A2-</text>
<text x="25.9" y="26.4">RSV5</text>
<text x="72" y="28.9">A7</text>
<text x="113.9" y="25.1">A1</text>
<text x="113.9" y="27.6">A2</text>
<text x="147.3" y="25.1">~{IO1}</text>
<text x="26.2" y="34">~{IORQ}</text>
<text x="187" y="35.2">A2+</text>
<text x="24.7" y="39.1">~{RESET}</text>
<text x="28.3" y="36.5">~{WR}</text>
<text x="28.8" y="41.6">A9</text>
<text x="44.4" y="41.6">A15</text>
<text x="44.4" y="39.1">RSV16</text>
<text x="27.4" y="44.1">A11</text>
<text x="28.8" y="46.7">A7</text>
<text x="44.4" y="44.1">A10</text>
<text x="44.4" y="46.7">A6</text>
<text x="27.4" y="51.8">A14</text>
<text x="27.4" y="49.2">A12</text>
<text x="44.4" y="49.2">A8</text>
<text x="44.4" y="51.8">A13</text>
<text x="187" y="49.2">A1-</text>
<text x="28.8" y="54.3">A1</text>
<text x="28.8" y="56.8">A3</text>
<text x="28.8" y="59.4">A5</text>
<text x="44.4" y="56.8">A2</text>
<text x="44.4" y="54.3">A0</text>
<text x="44.4" y="59.4">A4</text>
<text x="28.6" y="61.9">D1</text>
<text x="28.6" y="64.5">D3</text>
<text x="44.4" y="61.9">D0</text>
<text x="44.4" y="64.5">D2</text>
<text x="125.1" y="65.7">D1</text>
<text x="125.1" y="63.2">D0</text>
<text x="163.8" y="63.2">A2-</text>
<text x="163.8" y="65.7">A2+</text>
<text x="187" y="63.2">A1+</text>
<text x="28.6" y="69.5">D7</text>
<text x="28.6" y="67">D5</text>
<text x="44.4" y="67">D4</text>
<text x="44.4" y="69.5">D6</text>
<text x="72" y="69.5">A5</text>
<text x="125.1" y="68.3">D2</text>
<text x="125.1" y="70.8">D3</text>
<text x="163.8" y="70.8">A1+</text>
<text x="163.8" y="68.3">A1-</text>
<text x="27" y="77.2">+5V</text>
<text x="27" y="72.1">GND</text>
<text x="27" y="74.6">GND</text>
<text x="44.4" y="72.1">CLOCK</text>
<text x="44.4" y="74.6">SW1</text>
<text x="125.1" y="75.9">D5</text>
<text x="125.1" y="73.3">D4</text>
<text x="163.8" y="75.9">A5-</text>
<text x="163.8" y="73.3">A5+</text>
<text x="187" y="77.2">A5-</text>
<text x="23.1" y="82.2">SOUDIN</text>
<text x="27" y="79.7">+5V</text>
<text x="44.4" y="82.2">-12V</text>
<text x="44.4" y="79.7">+12V</text>
<text x="121.2" y="83.5">~{RESET}</text>
<text x="122.4" y="79.7">CLK0</text>
<text x="72" y="89.9">A4</text>
<text x="72" y="84.8">A3</text>
<text x="187" y="91.1">A5+</text>
<text x="125.1" y="101.3">D0</text>
<text x="163.8" y="101.3">A3-</text>
<text x="69.3" y="105.1">~{IORQ}</text>
<text x="125.1" y="103.8">D1</text>
<text x="125.1" y="106.4">D2</text>
<text x="163.8" y="103.8">A3+</text>
<text x="163.8" y="106.4">A4-</text>
<text x="187" y="105.1">A3-</text>
<text x="71.5" y="110.2">~{WR}</text>
<text x="125.1" y="108.9">D3</text>
<text x="163.8" y="108.9">A4+</text>
<text x="57.1" y="116.5">~{ROGO}</text>
<text x="57.1" y="119.1">~{MSX}</text>
<text x="122.4" y="117.8">CLK1</text>
<text x="187" y="119.1">A3+</text>
<text x="67.4" y="125.4">CLOCK</text>
<text x="121.2" y="121.6">~{RESET}</text>
<text x="71" y="130.5">~{IO0}</text>
<text x="105.4" y="128">CLK0</text>
<text x="125.4" y="136.8">A0</text>
<text x="163.8" y="136.8">D0</text>
<text x="187" y="133">A4-</text>
<text x="125.4" y="141.9">A2</text>
<text x="125.4" y="139.4">A1</text>
<text x="163.8" y="141.9">D2</text>
<text x="163.8" y="139.4">D1</text>
<text x="67.4" y="147">CLOCK</text>
<text x="105.4" y="149.5">CLK1</text>
<text x="125.4" y="144.5">A3</text>
<text x="125.4" y="147">A4</text>
<text x="125.4" y="149.5">A5</text>
<text x="163.8" y="147">D4</text>
<text x="163.8" y="144.5">D3</text>
<text x="163.8" y="149.5">D5</text>
<text x="187" y="147">A4+</text>
<text x="71" y="152.1">~{IO1}</text>
<text x="125.4" y="154.6">A7</text>
<text x="125.4" y="152.1">A6</text>
<text x="163.8" y="152.1">D6</text>
<text x="163.8" y="154.6">D7</text>
<text x="125.4" y="159.7">A9</text>
<text x="125.4" y="157.2">A8</text>
<text x="123.9" y="162.2">A10</text>
<text x="123.9" y="164.8">A11</text>
<text x="123.9" y="167.3">A12</text>
<text x="123.5" y="172.4">~{MSX}</text>
<text x="123.9" y="169.9">A13</text>
<text x="121.6" y="180">~{SLTSL}</text>
<text x="121.9" y="182.6">~{ROGO}</text>
</g>
<g font-size="2.1" fill="#0000c2">
<text x="266.7" y="20.4">1</text>
<text x="266.7" y="22.9">3</text>
<text x="269.5" y="20.4">A2-</text>
<text x="269.5" y="22.9">A2+</text>
<text x="266.7" y="25.3">5</text>
<text x="266.7" y="27.8">7</text>
<text x="269.5" y="25.3">A1-</text>
<text x="269.5" y="27.8">A1+</text>
<text x="266.7" y="30.2">9</text>
<text x="266.7" y="54.7">2</text>
<text x="266.7" y="57.2">4</text>
<text x="266.7" y="59.6">6</text>
<text x="269.5" y="54.7">A5+</text>
<text x="269.5" y="59.6">GND</text>
<text x="266.7" y="62.1">8</text>
<text x="266.7" y="64.5">10</text>
<text x="269.5" y="62.1">-3V</text>
<text x="266.7" y="104.2">1</text>
<text x="266.7" y="106.7">3</text>
<text x="269.5" y="104.2">A3-</text>
<text x="269.5" y="106.7">A3+</text>
<text x="266.7" y="109.1">5</text>
<text x="266.7" y="111.6">7</text>
<text x="269.5" y="109.1">A4-</text>
<text x="269.5" y="111.6">A4+</text>
<text x="266.7" y="114.1">9</text>
<text x="266.7" y="138.5">2</text>
<text x="266.7" y="141">4</text>
<text x="266.7" y="143.4">6</text>
<text x="269.5" y="138.5">A5-</text>
<text x="269.5" y="143.4">GND</text>
<text x="266.7" y="145.9">8</text>
<text x="266.7" y="148.3">10</text>
<text x="269.5" y="145.9">-3V</text>
</g>
<g font-size="2.1" fill="#009600">
<text x="44.4" y="77.2">SW2</text>
<text x="15.7" y="116.5">~{CS2}</text>
</g>
<g font-size="2.1" fill="#840000">
<text x="178" y="172">Compatible</text>
<text x="178" y="169">Interface</text>
<text x="189.2" y="169">pour</text>
<text x="191.9" y="172">MSX/MSX</text>
<text x="195.5" y="169">Robotarm</text>
<text x="203.9" y="172">2</text>
<text x="207.5" y="169">SVI 2000</text>
<text x="219.1" y="172">de</text>
<text x="178" y="175">ROGO et</text>
<text x="188.9" y="175">PIO</text>
<text x="194" y="175">(ROM</text>
<text x="196.5" y="178">Patrick</text>
<text x="205.6" y="178">Lafarguette</text>
<text x="178" y="184">Sheet:</text>
<text x="178" y="186.7">File:</text>
<text x="184.1" y="186.7">SVI-2017.kicad_sch</text>
<text x="178" y="196.9">KiCad</text>
<text x="178" y="194.1">Size:</text>
<text x="184.7" y="194.1">A4</text>
<text x="185.7" y="196.9">E.D.A.</text>
<text x="193.3" y="196.9">8.0.4</text>
<text x="200" y="194.1">Date:</text>
<text x="207" y="194.1">2024-07-23</text>
<text x="263" y="194.3">Rev:</text>
<text x="263" y="196.9">Id:</text>
<text x="267.1" y="196.9">1/1</text>
<text x="269.4" y="194.3">1.1</text>
</g>
<g font-size="1.8" fill="#840000">
<text x="35" y="11.9">1</text>
<text x="85" y="11.9">2</text>
<text x="135" y="11.9">3</text>
<text x="185" y="11.9">4</text>
<text x="235" y="11.9">5</text>
<text x="285" y="11.9">6</text>
<text x="10.3" y="35.9">A</text>
<text x="285.3" y="35.9">A</text>
<text x="10.3" y="85.9">B</text>
<text x="285.3" y="85.9">B</text>
<text x="10.3" y="135.9">C</text>
<text x="285.3" y="135.9">C</text>
<text x="10.3" y="185.9">D</text>
<text x="285.3" y="185.9">D</text>
<text x="35" y="199.9">1</text>
<text x="85" y="199.9">2</text>
<text x="135" y="199.9">3</text>
<text x="185" y="199.9">4</text>
<text x="235" y="199.9">5</text>
<text x="285" y="199.9">6</text>
</g>
<g font-size="1.8" fill="#006464">
<text x="36.9" y="17">J1</text>
<text x="88.3" y="17.2">U1A</text>
<text x="130.7" y="15.7">U3</text>
<text x="30.5" y="19.3">MSX_CARTRIDGE</text>
<text x="85.9" y="19.5">74HCT02</text>
<text x="125.5" y="23.7">A0</text>
<text x="127.8" y="18">74LS138</text>
<text x="135.9" y="23.7">O0</text>
<text x="184.1" y="18.3" transform="rotate(-90 184.1 18.3)">+12V</text>
<text x="211.8" y="19.8" transform="rotate(-90 211.8 19.8)">R1</text>
<text x="214.1" y="19.8" transform="rotate(-90 214.1 19.8)">330</text>
<text x="236" y="21.3">T1</text>
<text x="236" y="23.6">S9014</text>
<text x="125.5" y="26.3">A1</text>
<text x="125.5" y="28.8">A2</text>
<text x="135.9" y="28.8">O2</text>
<text x="135.9" y="26.3">O1</text>
<text x="201.3" y="28.4">U7A</text>
<text x="135.9" y="33.9">O4</text>
<text x="135.9" y="31.3">O3</text>
<text x="199.6" y="30.7">74LS07</text>
<text x="216.4" y="31.4">R2</text>
<text x="216.4" y="33.8">8.2k</text>
<text x="236" y="35.3">T2</text>
<text x="265.5" y="35.8">Joystick</text>
<text x="269.3" y="33.5">J2</text>
<text x="274.3" y="35.8">1</text>
<text x="85.9" y="39.9">74HCT02</text>
<text x="88.2" y="37.5">U1B</text>
<text x="125.5" y="41.5">E1</text>
<text x="125.5" y="39">E2</text>
<text x="125.5" y="36.4">E3</text>
<text x="135.9" y="36.4">O5</text>
<text x="135.9" y="41.5">O7</text>
<text x="135.9" y="39">O6</text>
<text x="236" y="37.6">S9014</text>
<text x="211.8" y="47.7" transform="rotate(-90 211.8 47.7)">R3</text>
<text x="214.1" y="47.7" transform="rotate(-90 214.1 47.7)">330</text>
<text x="236" y="49.2">T3</text>
<text x="236" y="51.5">S9014</text>
<text x="88.2" y="57.9">U1C</text>
<text x="144.7" y="58.1">U5</text>
<text x="199.6" y="58.7">74LS07</text>
<text x="201.2" y="56.4">U7B</text>
<text x="216.4" y="59.4">R4</text>
<text x="85.9" y="60.2">74HCT02</text>
<text x="136.1" y="64.4">D0</text>
<text x="141.1" y="60.4">74HCT174</text>
<text x="153.2" y="64.4">Q0</text>
<text x="216.4" y="61.7">8.2k</text>
<text x="236" y="63.2">T4</text>
<text x="236" y="65.5">S9014</text>
<text x="136.1" y="72">D3</text>
<text x="136.1" y="66.9">D1</text>
<text x="136.1" y="69.4">D2</text>
<text x="153.2" y="72">Q3</text>
<text x="153.2" y="66.9">Q1</text>
<text x="153.2" y="69.4">Q2</text>
<text x="136.1" y="74.5">D4</text>
<text x="136.1" y="77.1">D5</text>
<text x="153.2" y="74.5">Q4</text>
<text x="153.2" y="77.1">Q5</text>
<text x="211.8" y="75.7" transform="rotate(-90 211.8 75.7)">R5</text>
<text x="214.1" y="75.7" transform="rotate(-90 214.1 75.7)">330</text>
<text x="236" y="77.2">T5</text>
<text x="85.9" y="81.5">74HCT32</text>
<text x="88.3" y="79.2">U2A</text>
<text x="136.1" y="80.9">Cp</text>
<text x="236" y="79.5">S9014</text>
<text x="136.1" y="84.7">~{Mr}</text>
<text x="199.6" y="86.6">74LS07</text>
<text x="201.2" y="84.3">U7C</text>
<text x="216.4" y="87.3">R6</text>
<text x="216.4" y="89.6">8.2k</text>
<text x="14.6" y="92.9">GND</text>
<text x="20.4" y="92.9">+5V</text>
<text x="51.6" y="92.9">+12V</text>
<text x="236" y="91.1">T6</text>
<text x="236" y="93.4">S9014</text>
<text x="85.9" y="101.8">74HCT32</text>
<text x="88.2" y="99.5">U2B</text>
<text x="141.1" y="98.5">74HCT174</text>
<text x="144.7" y="96.2">U4</text>
<text x="136.1" y="102.5">D0</text>
<text x="136.1" y="105">D1</text>
<text x="136.1" y="107.5">D2</text>
<text x="153.2" y="102.5">Q0</text>
<text x="153.2" y="105">Q1</text>
<text x="153.2" y="107.5">Q2</text>
<text x="211.8" y="103.6" transform="rotate(-90 211.8 103.6)">R7</text>
<text x="214.1" y="103.6" transform="rotate(-90 214.1 103.6)">330</text>
<text x="236" y="105.1">T7</text>
<text x="236" y="107.4">S9014</text>
<text x="24.8" y="113.2">SW_DIP_x02</text>
<text x="28.4" y="110.9">SW1</text>
<text x="41.2" y="112.5">4.7k</text>
<text x="41.2" y="110.2">R11</text>
<text x="50" y="112.5">4.7k</text>
<text x="50" y="110.2">R12</text>
<text x="54.9" y="111.9">VCC</text>
<text x="136.1" y="110.1">D3</text>
<text x="136.1" y="112.6">D4</text>
<text x="153.2" y="110.1">Q3</text>
<text x="153.2" y="112.6">Q4</text>
<text x="201.2" y="112.2">U7D</text>
<text x="88.2" y="119.8">U2C</text>
<text x="136.1" y="115.2">D5</text>
<text x="136.1" y="119">Cp</text>
<text x="153.2" y="115.2">Q5</text>
<text x="199.6" y="114.6">74LS07</text>
<text x="216.4" y="115.3">R8</text>
<text x="216.4" y="117.6">8.2k</text>
<text x="236" y="119.1">T8</text>
<text x="265.5" y="119.6">Joystick</text>
<text x="269.3" y="117.3">J3</text>
<text x="274.3" y="119.6">2</text>
<text x="85.9" y="122.1">74HCT32</text>
<text x="136.1" y="122.8">~{Mr}</text>
<text x="236" y="121.4">S9014</text>
<text x="18.4" y="127.2">GND</text>
<text x="144.7" y="131">U6</text>
<text x="211.8" y="131.6" transform="rotate(-90 211.8 131.6)">R9</text>
<text x="214.1" y="131.6" transform="rotate(-90 214.1 131.6)">330</text>
<text x="142.3" y="133.3">28C256</text>
<text x="236" y="133">T9</text>
<text x="236" y="135.4">S9014</text>
<text x="14.2" y="140">PWR_FLAG</text>
<text x="26.9" y="140">PWR_FLAG</text>
<text x="40.9" y="140">PWR_FLAG</text>
<text x="85.9" y="143.7">74HCT32</text>
<text x="88.2" y="141.4">U2D</text>
<text x="136.9" y="138">A0</text>
<text x="136.9" y="143.1">A2</text>
<text x="136.9" y="140.6">A1</text>
<text x="152.5" y="138">D0</text>
<text x="152.5" y="140.6">D1</text>
<text x="152.5" y="143.1">D2</text>
<text x="199.6" y="142.5">74LS07</text>
<text x="201.3" y="140.2">U7E</text>
<text x="216.4" y="143.2">R10</text>
<text x="136.9" y="148.2">A4</text>
<text x="136.9" y="145.6">A3</text>
<text x="152.5" y="145.6">D3</text>
<text x="152.5" y="148.2">D4</text>
<text x="216.4" y="145.5">8.2k</text>
<text x="236" y="149.3">S9014</text>
<text x="236" y="147">T10</text>
<text x="17.1" y="153.8">GND</text>
<text x="25.6" y="153.8">VCC</text>
<text x="33.1" y="153.8">+5V</text>
<text x="42.7" y="153.8">+12V</text>
<text x="136.9" y="155.8">A7</text>
<text x="136.9" y="153.3">A6</text>
<text x="136.9" y="150.7">A5</text>
<text x="152.5" y="150.7">D5</text>
<text x="152.5" y="153.3">D6</text>
<text x="152.5" y="155.8">D7</text>
<text x="278.8" y="153.8">GND</text>
<text x="22.7" y="160.3">VCC</text>
<text x="136.9" y="160.9">A9</text>
<text x="136.9" y="158.3">A8</text>
<text x="136.9" y="163.4">A10</text>
<text x="136.9" y="166">A11</text>
<text x="14.6" y="171.2">0.1</text>
<text x="18.5" y="173.5">C1</text>
<text x="27.3" y="171.2">0.1</text>
<text x="31.2" y="173.5">C2</text>
<text x="40" y="171.2">0.1</text>
<text x="43.9" y="173.5">C3</text>
<text x="52.7" y="171.2">0.1</text>
<text x="56.6" y="173.5">C4</text>
<text x="65.4" y="171.2">0.1</text>
<text x="69.3" y="173.5">C5</text>
<text x="78.1" y="171.2">0.1</text>
<text x="82" y="173.5">C6</text>
<text x="90.8" y="171.2">0.1</text>
<text x="94.7" y="173.5">C7</text>
<text x="115.4" y="170.5">VCC</text>
<text x="136.9" y="173.6">A14</text>
<text x="136.9" y="168.5">A12</text>
<text x="136.9" y="171">A13</text>
<text x="136.9" y="178.7">WE</text>
<text x="98.4" y="184.3">GND</text>
<text x="136.9" y="183.7">CS</text>
<text x="136.9" y="181.2">OE</text>
</g>
<g font-size="1.8" fill="#a90000">
<text x="32.9" y="21.3">1</text>
<text x="32.9" y="23.9">3</text>
<text x="41.8" y="21.3">2</text>
<text x="41.8" y="23.9">4</text>
<text x="78.9" y="23.9">2</text>
<text x="119.9" y="22.6">1</text>
<text x="142.2" y="22.6">15</text>
<text x="228.2" y="21.3">2</text>
<text x="233.4" y="18.5" transform="rotate(-90 233.4 18.5)">3</text>
<text x="32.9" y="26.4">5</text>
<text x="32.9" y="29">7</text>
<text x="41.8" y="26.4">6</text>
<text x="41.8" y="29">8</text>
<text x="78.9" y="29">3</text>
<text x="100.9" y="26.4">1</text>
<text x="119.9" y="25.1">2</text>
<text x="119.9" y="27.7">3</text>
<text x="142.2" y="27.7">13</text>
<text x="142.2" y="25.1">14</text>
<text x="233.4" y="26.1" transform="rotate(-90 233.4 26.1)">1</text>
<text x="32.3" y="34">11</text>
<text x="32.9" y="31.5">9</text>
<text x="41.2" y="31.5">10</text>
<text x="41.2" y="34">12</text>
<text x="119.9" y="35.3">6</text>
<text x="142.2" y="35.3">10</text>
<text x="142.2" y="32.8">11</text>
<text x="142.2" y="30.2">12</text>
<text x="194.9" y="35.3">1</text>
<text x="210.1" y="35.3">2</text>
<text x="228.2" y="35.3">2</text>
<text x="233.4" y="32.5" transform="rotate(-90 233.4 32.5)">3</text>
<text x="32.3" y="36.6">13</text>
<text x="32.3" y="39.1">15</text>
<text x="32.3" y="41.7">17</text>
<text x="41.2" y="36.6">14</text>
<text x="41.2" y="39.1">16</text>
<text x="41.2" y="41.7">18</text>
<text x="119.9" y="40.4">4</text>
<text x="119.9" y="37.8">5</text>
<text x="142.8" y="40.4">7</text>
<text x="142.8" y="37.8">9</text>
<text x="233.4" y="40.1" transform="rotate(-90 233.4 40.1)">1</text>
<text x="265.4" y="37.8">1</text>
<text x="265.4" y="40.4">3</text>
<text x="274.2" y="37.8">2</text>
<text x="274.2" y="40.4">4</text>
<text x="32.3" y="44.2">19</text>
<text x="32.3" y="46.7">21</text>
<text x="41.2" y="44.2">20</text>
<text x="41.2" y="46.7">22</text>
<text x="78.9" y="44.2">5</text>
<text x="100.9" y="46.7">4</text>
<text x="233.4" y="46.4" transform="rotate(-90 233.4 46.4)">3</text>
<text x="265.4" y="42.9">5</text>
<text x="265.4" y="45.5">7</text>
<text x="274.2" y="42.9">6</text>
<text x="274.2" y="45.5">8</text>
<text x="32.3" y="49.3">23</text>
<text x="32.3" y="51.8">25</text>
<text x="41.2" y="49.3">24</text>
<text x="41.2" y="51.8">26</text>
<text x="78.9" y="49.3">6</text>
<text x="228.2" y="49.3">2</text>
<text x="265.4" y="48">9</text>
<text x="273.6" y="48">10</text>
<text x="32.3" y="54.4">27</text>
<text x="32.3" y="56.9">29</text>
<text x="32.3" y="59.4">31</text>
<text x="41.2" y="54.4">28</text>
<text x="41.2" y="56.9">30</text>
<text x="41.2" y="59.4">32</text>
<text x="233.4" y="54" transform="rotate(-90 233.4 54)">1</text>
<text x="32.3" y="62">33</text>
<text x="32.3" y="64.5">35</text>
<text x="41.2" y="62">34</text>
<text x="41.2" y="64.5">36</text>
<text x="78.9" y="64.5">8</text>
<text x="131.4" y="63.2">3</text>
<text x="131.4" y="65.8">4</text>
<text x="159.3" y="63.2">2</text>
<text x="159.3" y="65.8">5</text>
<text x="194.9" y="63.2">3</text>
<text x="210.1" y="63.2">4</text>
<text x="228.2" y="63.2">2</text>
<text x="233.4" y="60.4" transform="rotate(-90 233.4 60.4)">3</text>
<text x="32.3" y="67.1">37</text>
<text x="32.3" y="69.6">39</text>
<text x="41.2" y="67.1">38</text>
<text x="41.2" y="69.6">40</text>
<text x="78.9" y="69.6">9</text>
<text x="100.3" y="67.1">10</text>
<text x="130.8" y="70.9">11</text>
<text x="131.4" y="68.3">6</text>
<text x="158.7" y="70.9">10</text>
<text x="159.3" y="68.3">7</text>
<text x="233.4" y="68" transform="rotate(-90 233.4 68)">1</text>
<text x="32.3" y="72.1">41</text>
<text x="32.3" y="74.7">43</text>
<text x="32.3" y="77.2">45</text>
<text x="41.2" y="72.1">42</text>
<text x="41.2" y="74.7">44</text>
<text x="41.2" y="77.2">46</text>
<text x="130.8" y="73.4">13</text>
<text x="130.8" y="75.9">14</text>
<text x="158.7" y="73.4">12</text>
<text x="158.7" y="75.9">15</text>
<text x="228.2" y="77.2">2</text>
<text x="233.4" y="74.4" transform="rotate(-90 233.4 74.4)">3</text>
<text x="32.3" y="79.8">47</text>
<text x="32.3" y="82.3">49</text>
<text x="41.2" y="79.8">48</text>
<text x="41.2" y="82.3">50</text>
<text x="131.4" y="83.6">1</text>
<text x="131.4" y="79.8">9</text>
<text x="233.4" y="82" transform="rotate(-90 233.4 82)">1</text>
<text x="78.9" y="84.8">1</text>
<text x="78.9" y="89.9">2</text>
<text x="100.9" y="87.4">3</text>
<text x="233.4" y="88.3" transform="rotate(-90 233.4 88.3)">3</text>
<text x="194.9" y="91.2">5</text>
<text x="210.1" y="91.2">6</text>
<text x="228.2" y="91.2">2</text>
<text x="233.4" y="96" transform="rotate(-90 233.4 96)">1</text>
<text x="131.4" y="101.3">3</text>
<text x="159.3" y="101.3">2</text>
<text x="78.9" y="105.2">4</text>
<text x="100.9" y="107.7">6</text>
<text x="131.4" y="103.9">4</text>
<text x="131.4" y="106.4">6</text>
<text x="159.3" y="103.9">5</text>
<text x="159.3" y="106.4">7</text>
<text x="228.2" y="105.2">2</text>
<text x="233.4" y="102.3" transform="rotate(-90 233.4 102.3)">3</text>
<text x="78.9" y="110.2">5</text>
<text x="130.8" y="109">11</text>
<text x="130.8" y="111.5">13</text>
<text x="158.7" y="109">10</text>
<text x="158.7" y="111.5">12</text>
<text x="233.4" y="109.9" transform="rotate(-90 233.4 109.9)">1</text>
<text x="24.7" y="116.6">1</text>
<text x="24.7" y="119.1">2</text>
<text x="34.9" y="119.1">3</text>
<text x="34.9" y="116.6">4</text>
<text x="130.8" y="114">14</text>
<text x="131.4" y="117.9">9</text>
<text x="158.7" y="114">15</text>
<text x="194.9" y="119.1">9</text>
<text x="210.1" y="119.1">8</text>
<text x="228.2" y="119.1">2</text>
<text x="233.4" y="116.3" transform="rotate(-90 233.4 116.3)">3</text>
<text x="78.9" y="125.5">9</text>
<text x="131.4" y="121.7">1</text>
<text x="233.4" y="123.9" transform="rotate(-90 233.4 123.9)">1</text>
<text x="265.4" y="121.7">1</text>
<text x="265.4" y="124.2">3</text>
<text x="274.2" y="121.7">2</text>
<text x="274.2" y="124.2">4</text>
<text x="78.3" y="130.6">10</text>
<text x="100.9" y="128">8</text>
<text x="233.4" y="130.2" transform="rotate(-90 233.4 130.2)">3</text>
<text x="265.4" y="126.7">5</text>
<text x="265.4" y="129.3">7</text>
<text x="265.4" y="131.8">9</text>
<text x="273.6" y="131.8">10</text>
<text x="274.2" y="126.7">6</text>
<text x="274.2" y="129.3">8</text>
<text x="130.8" y="136.9">10</text>
<text x="158.7" y="136.9">11</text>
<text x="228.2" y="133.1">2</text>
<text x="233.4" y="137.9" transform="rotate(-90 233.4 137.9)">1</text>
<text x="131.4" y="142">8</text>
<text x="131.4" y="139.4">9</text>
<text x="158.7" y="139.4">12</text>
<text x="158.7" y="142">13</text>
<text x="78.3" y="147.1">12</text>
<text x="100.3" y="149.6">11</text>
<text x="131.4" y="149.6">5</text>
<text x="131.4" y="147.1">6</text>
<text x="131.4" y="144.5">7</text>
<text x="158.7" y="144.5">15</text>
<text x="158.7" y="147.1">16</text>
<text x="158.7" y="149.6">17</text>
<text x="194.3" y="147.1">11</text>
<text x="209.5" y="147.1">10</text>
<text x="228.2" y="147.1">2</text>
<text x="233.4" y="144.2" transform="rotate(-90 233.4 144.2)">3</text>
<text x="78.3" y="152.1">13</text>
<text x="131.4" y="154.7">3</text>
<text x="131.4" y="152.1">4</text>
<text x="158.7" y="152.1">18</text>
<text x="158.7" y="154.7">19</text>
<text x="233.4" y="151.8" transform="rotate(-90 233.4 151.8)">1</text>
<text x="130.8" y="159.8">24</text>
<text x="130.8" y="157.2">25</text>
<text x="130.8" y="162.3">21</text>
<text x="130.8" y="164.8">23</text>
<text x="131.4" y="167.4">2</text>
<text x="130.8" y="169.9">26</text>
<text x="131.4" y="172.5">1</text>
<text x="130.8" y="177.5">27</text>
<text x="130.8" y="182.6">20</text>
<text x="130.8" y="180.1">22</text>
</g>
</svg>
